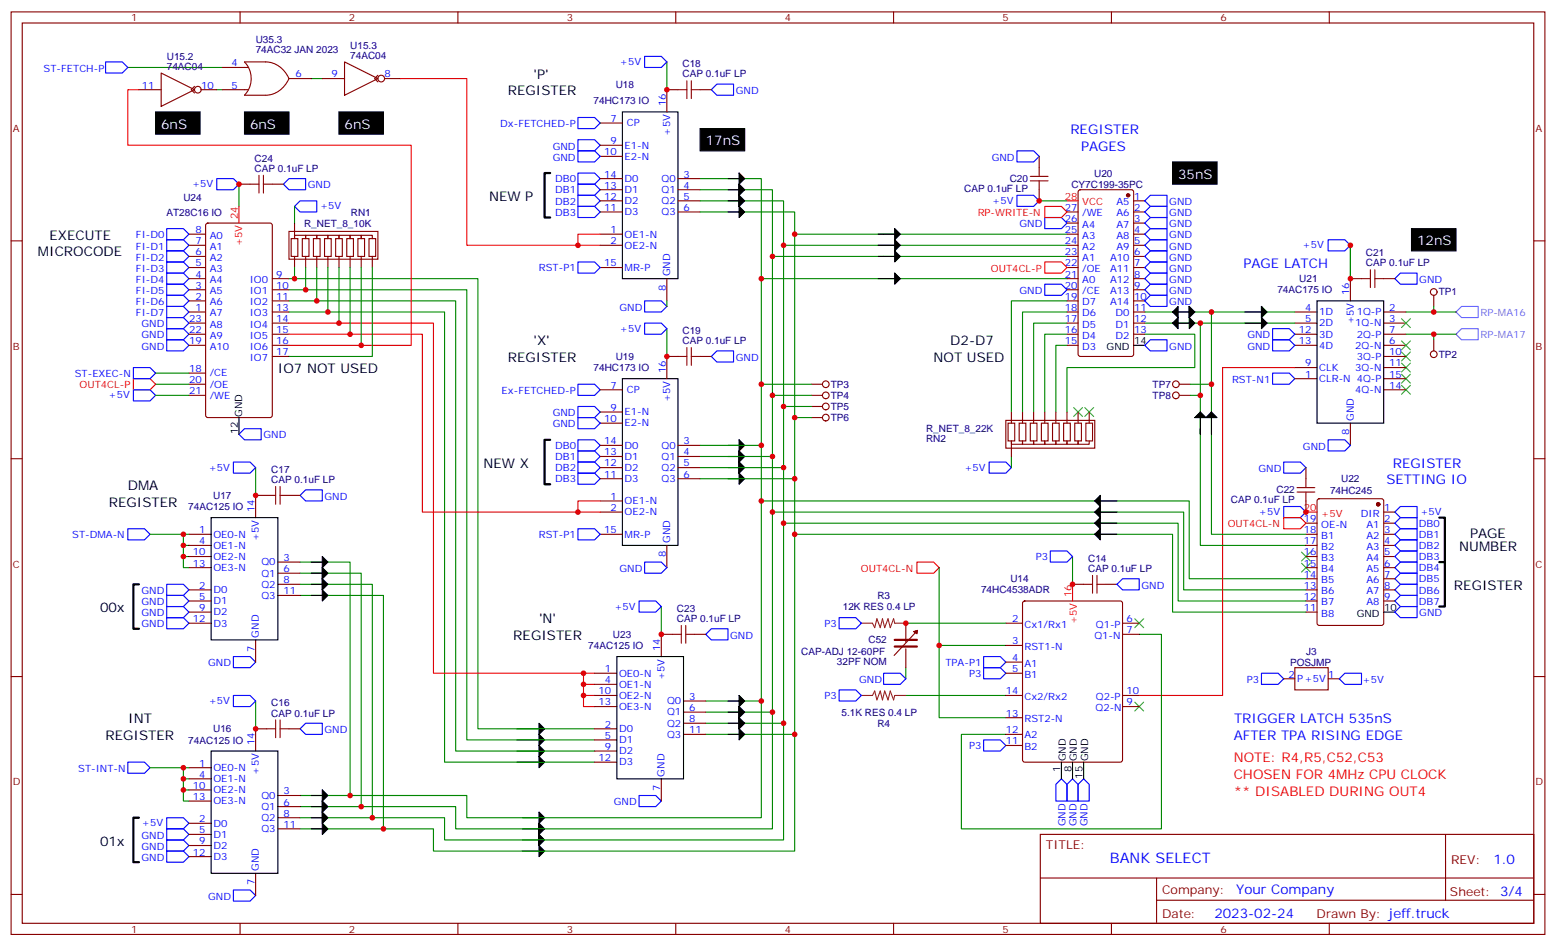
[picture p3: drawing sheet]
<svg xmlns="http://www.w3.org/2000/svg" width="494mm" height="300mm" viewBox="0 0 494 300" stroke-linecap="round" stroke-linejoin="round" font-family="sans-serif">
<path d="M49.4 35.5h14.1v7.1h-14.1zM77.6 35.5h14.1v7.1h-14.1zM107.6 35.5h14.1v7.1h-14.1zM222.2 40.8h14.2v7.1h-14.2zM372.2 51.4h14.1v7.1h-14.1zM448 72.6h14.1v7h-14.1z" fill="#000" stroke="#000" stroke-width=".35"/>
<g fill="none" stroke="#870000" stroke-width=".35">
<path d="M3.5 3.8h486.9v292.8h-486.9zM7.1 7.3h479.7v285.8h-479.7zM76.2 3.8v3.5M145.3 3.8v3.5M214.5 3.8v3.5M283.6 3.8v3.5M352.8 3.8v3.5M421.9 3.8v3.5M3.5 76.4h3.6M486.8 76.4h3.6M3.5 145.6h3.6M486.8 145.6h3.6"/>
<path d="M3.5 214.7h3.6M486.8 214.7h3.6M330.2 264.8h156.6v28.3h-156.6zM330.2 278.7h156.5M367.1 278.7v14.1M458.8 264.9v20.8M3.5 283.9h3.6M76.2 293.1v3.5M145.3 293.1v3.5M214.5 293.1v3.5M283.6 293.1v3.5M352.8 293.1v3.5"/>
<path d="M367.1 285.7h119.6M421.9 293.1v3.5M486.8 283.9h3.6"/>
</g>
<g fill="none" stroke="#008700" stroke-width=".35">
<path d="M40.6 21.4h30M68.8 28.5h1.8M98.8 24.9h3.5M248.7 77.9h90M252.2 74.3h86.5M241.7 88.4h97M245.2 81.4h93.5M338.7 99h-14.1v31.8M338.7 95.5h-17.7v35.3M338.7 109.6h-3.6v21.2M338.7 106.1h-7.1v24.7M338.7 102.6h-10.6v28.2"/>
<path d="M363.4 106.1h15.8v10.6h-40.5v14.1M241.7 159h135.8v24.7h37M321 144.9v3.5M245.2 162.5h130.5v24.7h38.8M248.7 166.1h125.2v24.6h40.6M252.2 169.6h120v24.7h42.3M209.9 192.5v8.8"/>
</g>
<path d="M340.8 129.4l2.8 2.8M343.6 129.4l-2.8 2.8M344.3 129.4l2.8 2.8M347.1 129.4l-2.8 2.8M413.1 178.8l2.8 2.8M415.9 178.8l-2.8 2.8" fill="none" stroke="#3c3" stroke-width=".35"/>
<path d="M127 24.9h21.2v53h42.3M411 116.7h-22.9v104h-26.5" fill="none" stroke="#f00" stroke-width=".35"/>
<path d="M33.5 19.6h5.3l1.8 1.8-1.8 1.8h-5.3zM314 146.6h5.3l1.7 1.8-1.7 1.8h-5.3zM40.6 167.8h5.3l1.7 1.8-1.7 1.7h-5.3z" fill="none" stroke="#00f" stroke-width=".35"/>
<g fill="#850000" stroke="#850000" stroke-width=".35">
<circle cx="321" cy="141" r=".35"/>
<circle cx="324.6" cy="141" r=".35"/>
<circle cx="328.1" cy="141" r=".35"/>
<circle cx="331.6" cy="141" r=".35"/>
<circle cx="335.1" cy="141" r=".35"/>
<circle cx="338.7" cy="141" r=".35"/>
<circle cx="342.2" cy="141" r=".35"/>
</g>
<path d="M319.3 133.4h28.2v8.8h-28.2z" fill="#fff" stroke="#850000" stroke-width=".35"/>
<g fill="none" stroke="#850000" stroke-width=".35">
<path d="M320 134.3h2.1v5.6h-2.1zM321 130.8v3.5M323.5 134.3h2.1v5.6h-2.1zM324.6 130.8v3.5M327 134.3h2.1v5.6h-2.1zM328.1 130.8v3.5M330.6 134.3h2.1v5.6h-2.1zM331.6 130.8v3.5M334.1 134.3h2.1v5.6h-2.1zM335.1 130.8v3.5M337.6 134.3h2.1v5.6h-2.1zM338.7 130.8v3.5"/>
<path d="M341.1 134.3h2.2v5.6h-2.2zM342.2 130.8v3.5M344.7 134.3h2.1v5.6h-2.1zM345.7 139.9v1.1h-3.5v-1.1v1.1h-3.5v-1.1v1.1h-3.6v-1.1v1.1h-3.5v-1.1v1.1h-3.5v-1.1v1.1h-3.5v-1.1v1.1h-3.6v-1.1v5M345.7 130.8v3.5"/>
</g>
<g fill="none" stroke="#00f" stroke-width=".35">
<path d="M322.8 47.9h5.3l1.7 1.7-1.7 1.8h-5.3zM52.9 72.6h5.3l1.8 1.7-1.8 1.8h-5.3zM52.9 76.1h5.3l1.8 1.8-1.8 1.7h-5.3zM52.9 79.6h5.3l1.8 1.8-1.8 1.7h-5.3zM95.2 63.7h5.3v3.6h-5.3l-1.7-1.8zM322.8 62h5.3l1.7 1.7-1.7 1.8h-5.3zM421.6 76.1h5.3l1.7 1.8-1.7 1.7h-5.3zM52.9 83.1h5.3l1.8 1.8-1.8 1.8h-5.3zM52.9 86.7h5.3l1.8 1.7-1.8 1.8h-5.3zM52.9 90.2h5.3l1.8 1.8-1.8 1.7h-5.3zM52.9 93.7h5.3l1.8 1.8-1.8 1.8h-5.3zM52.9 97.3h5.3l1.8 1.7-1.8 1.8h-5.3z"/>
<path d="M442.7 88.4l1.8-1.7h5.3v3.5h-5.3zM52.9 107.8h5.3l1.8 1.8-1.8 1.8h-5.3zM52.9 104.3h5.3l1.8 1.8-1.8 1.7h-5.3zM52.9 100.8h5.3l1.8 1.8-1.8 1.7h-5.3zM74.1 146.6h5.3l1.7 1.8-1.7 1.8h-5.3zM97 155.5h5.3v3.5h-5.3l-1.8-1.8zM407.5 146.6h5.2l1.8 1.8-1.8 1.8h-5.2zM407.5 160.8h5.2l1.8 1.7-1.8 1.8h-5.2zM444.5 160.8h5.3v3.5h-5.3l-1.8-1.8zM52.9 196h5.3l1.8 1.8-1.8 1.8h-5.3zM52.9 192.5h5.3l1.8 1.8-1.8 1.7h-5.3zM52.9 189h5.3l1.8 1.7-1.8 1.8h-5.3z"/>
<path d="M52.9 185.5h5.3l1.8 1.7-1.8 1.8h-5.3zM442.7 190.7l1.8-1.7h5.3v3.5h-5.3zM442.7 187.2l1.8-1.7h5.3v3.5h-5.3zM442.7 180.2l1.8-1.8h5.3v3.5h-5.3zM444.5 181.9h5.3v3.6h-5.3l-1.8-1.8zM74.1 208.4h5.3l1.7 1.7-1.7 1.8h-5.3zM74.1 220.7h5.3l1.7 1.8-1.7 1.8h-5.3zM95.2 231.3l1.8-1.7h5.3v3.5h-5.3zM40.6 241.9h5.3l1.7 1.8-1.7 1.7h-5.3zM52.9 259.5h5.3l1.8 1.8-1.8 1.8h-5.3zM52.9 263.1h5.3l1.8 1.7-1.8 1.8h-5.3zM52.9 266.6h5.3l1.8 1.8-1.8 1.7h-5.3z"/>
<path d="M52.9 270.1h5.3l1.8 1.8-1.8 1.7h-5.3zM74.1 282.5h5.3l1.7 1.7-1.7 1.8h-5.3z"/>
</g>
<g fill="none" stroke="#008700" stroke-width=".35">
<path d="M329.8 63.7h8.9M428.6 77.9v10.5M384.5 99v70.6h30M381 102.6v70.5h33.5M81.1 148.4v8.8M47.6 169.6h12.4M58.2 169.6v3.5h1.8M58.2 173.1v3.5h1.8M58.2 176.6v3.6h1.8M95.2 178.4h15.9v74.1h-15.9M95.2 189h26.5v74.1h-26.5M95.2 185.5h23v74h-23"/>
<path d="M95.2 181.9h19.5v74.1h-19.5M81.1 222.5v8.8M47.6 243.7h12.4M58.2 250.7v3.5h1.8M58.2 247.2v3.5h1.8M58.2 243.7v3.5h1.8"/>
</g>
<path d="M413.1 175.2l2.8 2.8M415.9 175.2l-2.8 2.8" fill="none" stroke="#3c3" stroke-width=".35"/>
<circle cx="437.4" cy="160.1" r=".53" fill="#870000" stroke="#870000" stroke-width=".35"/>
<g fill="none" stroke="#870000" stroke-width=".35">
<path d="M418.3 158.5l.4-.2h19.8l.7 .4v39.1l-.5 .7h-20l-.6-.5-.1-39zM414.5 166.1h3.5M414.5 169.6h3.5M414.5 173.1h3.5M414.5 176.6h3.5M439.2 162.5h3.5M439.2 166.1h3.5M439.2 169.6h3.5M439.2 173.1h3.5M439.2 176.6h3.5M414.5 180.2h3.5M414.5 183.7h3.5"/>
<path d="M414.5 187.2h3.5M414.5 190.7h3.5M414.5 194.3h3.5M439.2 180.2h3.5M439.2 183.7h3.5M439.2 187.2h3.5M439.2 190.7h3.5"/>
</g>
<path d="M439.2 194.3h3.5" fill="none" stroke="#000" stroke-width=".35"/>
<path d="M42.3 120.2h5.3l1.8 1.8-1.8 1.7h-5.3zM414.5 162.5h3.5" fill="none" stroke="#f00" stroke-width=".35"/>
<g fill="#850000" stroke="#850000" stroke-width=".35">
<circle cx="93.5" cy="74.7" r=".35"/>
<circle cx="97" cy="74.7" r=".35"/>
<circle cx="100.5" cy="74.7" r=".35"/>
<circle cx="104.1" cy="74.7" r=".35"/>
<circle cx="107.6" cy="74.7" r=".35"/>
<circle cx="111.1" cy="74.7" r=".35"/>
<circle cx="114.7" cy="74.7" r=".35"/>
</g>
<path d="M91.7 73.4h28.2v8.9h-28.2z" fill="#fff" stroke="#850000" stroke-width=".35"/>
<g fill="none" stroke="#850000" stroke-width=".35">
<path d="M92.4 75.7h2.1v5.7h-2.1zM93.5 70.8v4.9v-1h3.5v1v-1h3.5v1v-1h3.6v1v-1h3.5v1v-1h3.5v1v-1h3.6v1v-1h3.5v1M96 75.7h2.1v5.7h-2.1zM99.5 75.7h2.1v5.7h-2.1zM103 75.7h2.1v5.7h-2.1zM106.5 75.7h2.2v5.7h-2.2zM110.1 75.7h2.1v5.7h-2.1zM113.6 75.7h2.1v5.7h-2.1zM117.1 75.7h2.1v5.7h-2.1zM93.5 81.4v3.5M97 81.4v3.5M100.5 81.4v3.5"/>
<path d="M104.1 81.4v3.5M107.6 81.4v3.5M111.1 81.4v3.5M114.7 81.4v3.5M118.2 81.4v3.5M455.1 93.7v3.6M455.1 107.8v3.6M257.5 122h3.6M257.5 125.5h3.6M257.5 129h3.6M257.5 132.5h3.6M374.3 122h3.5"/>
<path d="M374.3 125.5h3.5M287.5 197.8v6M287.5 205.9v6M290 200.4l1.2-.3-.2 1.1zM290.7 200.4l.3 .2M291 200.8l-.7-.4 .7 .6M291 200.4l-.3-.1-.4 .3M291.2 200.1l-7.4 7.9"/>
<circle cx="455.1" cy="92.7" r="1.06"/>
<circle cx="455.1" cy="112.4" r="1.06"/>
<circle cx="262.1" cy="122" r="1.06"/>
<circle cx="262.1" cy="129" r="1.06"/>
<circle cx="262.1" cy="125.5" r="1.06"/>
<circle cx="262.1" cy="132.5" r="1.06"/>
<circle cx="373.2" cy="122" r="1.06"/>
<circle cx="373.2" cy="125.5" r="1.06"/>
</g>
<g fill="none" stroke="#00f" stroke-width=".35">
<path d="M204.6 17.9h5.3l1.8 1.7-1.8 1.8h-5.3zM183.4 37.3h5.3l1.8 1.8-1.8 1.7h-5.3zM225.8 28.5l1.7-1.8h5.3v3.5h-5.3zM68.8 56.7h5.3l1.7 1.8-1.7 1.7h-5.3zM90 58.5l1.7-1.8h5.3v3.5h-5.3zM183.4 58.5h5.3l1.8 1.7-1.8 1.8h-5.3zM183.4 54.9h5.3l1.8 1.8-1.8 1.8h-5.3zM183.4 44.3h5.3l1.8 1.8-1.8 1.8h-5.3zM183.4 47.9h5.3l1.8 1.7-1.8 1.8h-5.3zM183.4 65.5h5.3l1.8 1.8-1.8 1.7h-5.3zM183.4 62h5.3l1.8 1.7-1.8 1.8h-5.3zM331.6 69h5.3l1.8 1.8-1.8 1.8h-5.3z"/>
<path d="M363.4 77.9l1.7-1.8h5.3v3.5h-5.3zM363.4 70.8l1.7-1.8h5.3v3.6h-5.3zM363.4 63.7l1.7-1.7h5.3v3.5h-5.3zM365.1 79.6h5.3v3.5h-5.3l-1.7-1.7zM365.1 72.6h5.3v3.5h-5.3l-1.7-1.8zM365.1 65.5h5.3v3.5h-5.3l-1.7-1.7zM183.4 83.1h5.3l1.8 1.8-1.8 1.8h-5.3zM204.6 95.5h5.3l1.8 1.8-1.8 1.7h-5.3zM331.6 90.2h5.3l1.8 1.8-1.8 1.7h-5.3zM363.4 95.5l1.7-1.8h5.3v3.6h-5.3zM363.4 88.4l1.7-1.7h5.3v3.5h-5.3zM365.1 90.2h5.3v3.5h-5.3l-1.7-1.7z"/>
<path d="M365.1 83.1h5.3v3.6h-5.3l-1.7-1.8zM42.3 116.7h5.3l1.8 1.7-1.8 1.8h-5.3zM204.6 102.6h5.3l1.8 1.7-1.8 1.8h-5.3zM225.8 113.1l1.7-1.7h5.3v3.5h-5.3zM363.4 109.6l1.7-1.8h5.3v3.6h-5.3zM403.9 118.4h5.3l1.8 1.8-1.8 1.8h-5.3zM403.9 107.8h5.3l1.8 1.8-1.8 1.8h-5.3zM403.9 104.3h5.3l1.8 1.8-1.8 1.7h-5.3zM42.3 123.7h5.3l1.8 1.8-1.8 1.7h-5.3zM75.8 137.8l1.8-1.7h5.3v3.5h-5.3zM183.4 129h5.3l1.8 1.8-1.8 1.7h-5.3zM183.4 122h5.3l1.8 1.7-1.8 1.8h-5.3z"/>
<path d="M183.4 139.6h5.3l1.8 1.8-1.8 1.7h-5.3zM183.4 132.5h5.3l1.8 1.8-1.8 1.8h-5.3zM421.6 139.6h5.3l1.7 1.8-1.7 1.7h-5.3zM183.4 150.2h5.3l1.8 1.7-1.8 1.8h-5.3zM183.4 146.6h5.3l1.8 1.8-1.8 1.8h-5.3zM183.4 143.1h5.3l1.8 1.8-1.8 1.7h-5.3zM183.4 167.8h5.3l1.8 1.8-1.8 1.7h-5.3zM204.6 178.4h5.3l1.8 1.8-1.8 1.7h-5.3zM333.4 174.9h5.3l1.7 1.7-1.7 1.8h-5.3zM442.7 176.6l1.8-1.7h5.3v3.5h-5.3zM442.7 169.6l1.8-1.8h5.3v3.5h-5.3zM442.7 166.1l1.8-1.8h5.3v3.5h-5.3z"/>
<path d="M444.5 171.3h5.3v3.6h-5.3l-1.8-1.8zM202.8 190.7h5.3l1.8 1.8-1.8 1.8h-5.3zM266.3 196h5.3l1.8 1.8-1.8 1.8h-5.3zM354.5 185.5l1.8-1.8h5.3v3.5h-5.3zM442.7 194.3l1.8-1.8h5.3v3.5h-5.3zM224 201.3l1.8-1.7h5.3v3.5h-5.3zM266.3 219h5.3l1.8 1.7-1.8 1.8h-5.3zM280.5 213.7h5.3l1.7 1.7-1.7 1.8h-5.3zM312.2 208.4h5.3l1.8 1.7-1.8 1.8h-5.3zM312.2 211.9h5.3l1.8 1.8-1.8 1.7h-5.3zM400.4 213.7h5.3l1.8 1.7-1.8 1.8h-5.3zM426.9 213.7h5.3v3.5h-5.3l-1.8-1.8z"/>
<path d="M312.2 234.8h5.3l1.8 1.8-1.8 1.8h-5.3zM202.8 252.5h5.3l1.8 1.7-1.8 1.8h-5.3zM336.9 247.2l1.8 1.8v5.2h-3.6v-5.2zM340.4 247.2l1.8 1.8v5.2h-3.5v-5.2zM344 247.2l1.7 1.8v5.2h-3.5v-5.2z"/>
</g>
<g fill="none" stroke="#3c3" stroke-width=".35">
<path d="M444.9 118.8l2.8 2.8M444.9 115.3l2.8 2.8M444.9 111.7l2.8 2.8M444.9 108.2l2.8 2.8M444.9 101.1l2.8 2.9M447.7 118.8l-2.8 2.8M447.7 115.3l-2.8 2.8M447.7 111.7l-2.8 2.8M447.7 108.2l-2.8 2.8M447.7 101.1l-2.8 2.9M444.9 122.3l2.8 2.8M447.7 122.3l-2.8 2.8"/>
<path d="M360.2 196.4l2.8 2.8M363 196.4l-2.8 2.8M360.2 222.8l2.8 2.9M363 222.8l-2.8 2.9"/>
</g>
<g fill="none" stroke="#870000" stroke-width=".35">
<path d="M77.6 19.6h6.7a8.4 8.4 0 0 1 7.4 5.3 8.4 8.4 0 0 1-7.4 5.3h-6.7a7.6 7.6 0 0 0 0-10.6zM109.4 19.6l10.5 5.3-10.5 5.3zM44.1 28.5h7.1M51.2 23.2l10.5 5.3-10.5 5.3zM61.7 27.4l-1 1.1 1 1M63.9 28.5h4.9M70.6 28.5h8.1M70.6 21.4h8.1M91.7 24.9h7.1M102.3 24.9h7.1M119.9 23.9l-1 1 1 1.1M122.1 24.9h4.9"/>
<path d="M190.5 39.1h7.1M215.2 28.5h-3.5v7M222.2 28.5h3.6M75.8 58.5h3.6M86.4 58.5h3.6M190.5 56.7h7.1M190.5 46.1h7.1M190.5 49.6h7.1M215.2 56.7h7M329.8 49.6v3.6M60 74.3h5.3M60 77.9h5.3"/>
<path d="M65.5 71l.5-.2h19.7l.7 .4v60.6l-.4 .7h-20l-.7-.4v-60.6zM190.5 74.3h7.1M190.5 77.9h7.1M190.5 60.2h7.1M190.5 63.7h7.1M190.5 67.3h7.1M215.2 60.2h7M215.2 63.7h7M215.2 67.3h7M329.8 60.2v3.5M338.7 74.3h3.5M338.7 77.9h3.5"/>
<path d="M338.7 67.3h3.5M338.7 70.8h3.5M342.4 60.4l.5-.2h16.2l.7 .5v51.7l-.4 .7h-16.5l-.7-.4v-51.8zM359.8 74.3h3.6M359.8 77.9h3.6M359.8 63.7h3.6M359.8 67.3h3.6M359.8 70.8h3.6M60 99h5.3M60 84.9h5.3M60 81.4h5.3M60 88.4h5.3"/>
<path d="M60 92h5.3M60 95.5h5.3M86.4 99h5.3M86.4 88.4h5.3M86.4 92h5.3M86.4 95.5h5.3M190.5 84.9h7.1M211.7 88.4v7.1M338.7 99h3.5M338.7 84.9h3.5M338.7 81.4h3.5M338.7 88.4h3.5"/>
<path d="M338.7 92h3.5M338.7 95.5h3.5M359.8 99h3.6M359.8 84.9h3.6M359.8 81.4h3.6M359.8 88.4h3.6M359.8 92h3.6M359.8 95.5h3.6M411 99h7M432.2 88.4h-3.6v7.1M439.2 99h7.1M439.2 88.4h3.5"/>
<path d="M60 102.6h5.3M60 109.6h5.3M60 106.1h5.3M60 118.4h5.3M86.4 102.6h5.3M86.4 109.6h5.3M86.4 106.1h5.3M86.4 113.1h5.3M215.2 113.1h-3.5v7.1M222.2 113.1h3.6M338.7 102.6h3.5M338.7 109.6h3.5"/>
<path d="M338.7 106.1h3.5M359.8 102.6h3.6M359.8 106.1h3.6M411 102.6h7M411 109.6h7M411 106.1h7M411 116.7h7M439.2 102.6h7.1M439.2 109.6h7.1M439.2 106.1h7.1M439.2 116.7h7.1M439.2 113.1h7.1"/>
<path d="M60 122h5.3M60 125.5h5.3M190.5 123.7h7.1M190.5 130.8h7.1M190.5 134.3h7.1M411 120.2h7M428.6 134.3v7.1M439.2 120.2h7.1M439.2 123.7h7.1M84.7 157.2h-3.6v7.1M91.7 157.2h3.5M190.5 159h7.1"/>
<path d="M190.5 141.4h7.1M190.5 144.9h7.1M190.5 148.4h7.1M190.5 151.9h7.1M215.2 141.4h7M215.2 144.9h7M215.2 148.4h7M215.2 151.9h7M414.5 148.4v3.5M414.5 159v3.5M60 169.6h7M60 173.1h7"/>
<path d="M60 176.6h7M88.2 178.4h7M190.5 162.5h7.1M190.5 169.6h7.1M211.7 173.1v7.1M60 197.8h7M60 187.2h7M60 190.7h7M60 194.3h7M60 180.2h7M88.2 185.5h7M88.2 181.9h7"/>
<path d="M88.2 189h7M319.3 197.8h5.3M324.8 191l.5-.3h30.3l.7 .5v50l-.5 .6-30.5 .1-.7-.5v-49.9zM340.4 185.5h3.6M351 185.5h3.5M356.3 197.8h5.3M81.1 203.1v7M188.7 213.7h7.1M188.7 217.2h7.1M213.4 201.3h-3.5v7.1M220.5 201.3h3.5M319.3 204.9h5.3"/>
<path d="M319.3 210.1h5.3M319.3 213.7h5.3M356.3 201.3h5.3M407.5 215.4h3.5M411 211.9h10.6v7.1h-10.6zM421.6 215.4h3.5M84.7 231.3h-3.6v7.1M91.7 231.3h3.5M188.7 231.3h7.1M188.7 224.3h7.1M188.7 220.7h7.1M188.7 234.8h7.1"/>
<path d="M188.7 238.4h7.1M217 233.1h7M217 222.5h7M217 226h7M217 229.6h7M319.3 220.7h5.3M319.3 236.6h5.3M319.3 233.1h5.3M319.3 227.8h5.3M356.3 224.3h5.3M356.3 220.7h5.3M60 243.7h7"/>
<path d="M60 247.2h7M60 250.7h7M60 254.2h7M88.2 252.5h7M88.2 256h7M88.2 259.5h7M188.7 241.9h7.1M209.9 247.2v7M60 261.3h7M60 264.8h7M60 268.4h7M60 271.9h7"/>
<path d="M81.1 277.2v7M88.2 263.1h7"/>
<circle cx="62.8" cy="28.5" r="1.06"/>
<circle cx="121" cy="24.9" r="1.06"/>
</g>
<g fill="none" stroke="#000" stroke-width=".35">
<path d="M197.6 35.5h17.6v52.9h-17.6zM231.1 56.7h5.3M231.1 60.2h5.3M231.1 63.7h5.3M231.1 67.3h5.3M278.7 74.3h7.1M278.7 77.9h7.1M278.7 81.4h7.1M278.7 88.4h7.1M372.2 99h7M395.1 99h7.1M418 95.5h21.2v38.8h-21.2z"/>
<path d="M359.8 109.6h3.6M372.2 102.6h5.3M395.1 102.6h7.1M75.8 132.5v5.3M197.6 120.2h17.6v52.9h-17.6zM381 130.8v7v-1.7M384.5 130.8v7M231.1 151.9h5.3M231.1 148.4h5.3M231.1 144.9h5.3M231.1 141.4h5.3M347.5 159h7"/>
<path d="M67 164.3h21.2v38.8h-21.2zM98.8 178.4h5.3M347.5 162.5h7M347.5 166.1h7M347.5 169.6h7M98.8 181.9h5.3M98.8 185.5h5.3M98.8 189h5.3M195.8 208.4h21.2v38.8h-21.2zM67 238.4h21.2v38.8h-21.2zM164 231.3h8.9M164 234.8h8.9"/>
<path d="M164 238.4h8.9M231.1 233.1h5.3M231.1 229.6h5.3M231.1 226h5.3M231.1 222.5h5.3M98.8 252.5h5.3M98.8 256h3.5M98.8 259.5h5.3M164 241.9h8.9M165.8 259.5h7.1M336.9 241.9v5.3M340.4 241.9v5.3"/>
<path d="M344 241.9v5.3M98.8 263.1h5.3M165.8 263.1h7.1M165.8 266.6h7.1M165.8 270.1h7.1"/>
</g>
<path d="M463.9 97.3h5.3v3.5h-5.3l-1.8-1.8zM463.9 104.3h5.3v3.5h-5.3l-1.8-1.7z" fill="none" stroke="#c0f" stroke-width=".35"/>
<g fill="none" stroke="#008700" stroke-width=".35">
<path d="M211.7 19.6v8.9M75.8 58.5v7M222.2 56.7h19.5v165.8h-17.7M93.5 65.5v5.3M222.2 60.2h23v165.8h-21.2M222.2 63.7h26.5v165.9h-24.7M222.2 67.3h30v165.8h-28.2M91.7 88.4h60v142.9h37M91.7 92h56.5v142.8h40.5M91.7 95.5h52.9v142.9h44.1M91.7 99h49.4v142.9h47.6M93.5 84.9v3.5"/>
<path d="M97 84.9v7.1M100.5 84.9v10.6M104.1 84.9v14.1M107.6 84.9v17.7M111.1 84.9v21.2M114.7 84.9v24.7M118.2 84.9v28.2h-26.5M211.7 95.5v1.8M363.4 99h47.6M446.3 99h15.8M455.1 97.3v1.7M49.4 118.4h10.6"/>
<path d="M211.7 104.3v8.8M363.4 102.6h47.6M446.3 106.1h15.8M455.1 106.1v1.7M49.4 122h10.6M49.4 125.5h10.6M241.7 122h15.8M245.2 125.5h12.3M248.7 129h8.8M252.2 132.5h5.3M377.8 122h6.7M377.8 125.5h3.2"/>
<path d="M222.2 141.4h19.5M222.2 144.9h23M222.2 151.9h30M222.2 148.4h26.5M340.4 176.6v8.9M287.5 197.8h31.8M298.1 180.2v24.7h21.2M287.5 211.9v3.5M298.1 204.9v22.9h21.2M361.6 201.3h7.1v61.8h-63.5v-30h14.1M241.7 222.5v37h-93.5v-7h-37.1M245.2 226v37.1h-100.6v-7.1h-29.9"/>
<path d="M248.7 229.6v37h-107.6v-7.1h-22.9M252.2 233.1v37h-114.6v-7h-15.9M287.5 220.7h31.8"/>
</g>
<g fill="none" stroke="#f00" stroke-width=".35">
<path d="M44.1 28.5h-3.5v17.6h89.9v63.5h-38.8M75.8 65.5v5.3M190.5 74.3h-7.1v3.6M331.6 65.5h5.3l1.8 1.8-1.8 1.7h-5.3zM338.7 63.7h3.5M331.6 83.1h5.3l1.8 1.8-1.8 1.8h-5.3zM91.7 102.6h45.9v111.1h51.1M91.7 106.1h42.4v56.4h56.4M190.5 159h-7.1v3.5M291 178.4h5.3l1.8 1.8-1.8 1.7h-5.3zM407.5 164.3h5.2l1.8 1.8-1.8 1.7h-5.2zM340.4 185.5v5.2"/>
<path d="M185.2 213.7v3.5h3.5M185.2 217.2v3.5h3.5M185.2 220.7v3.6h3.5"/>
</g>
<circle cx="358.1" cy="62" r=".53" fill="#870000" stroke="#870000" stroke-width=".35"/>
<g fill="none" stroke="#a10000" stroke-width=".35">
<path d="M215.2 28.5h2.8M218 25.6v5.7M219.4 25.6v5.7M219.4 28.5h2.8M79.4 58.5h2.8M82.2 55.6v5.7M83.6 55.6v5.7M83.6 58.5h2.8M327 57.4h5.7M327 56h5.7M329.8 53.2v2.8M329.8 57.4v2.8"/>
<path d="M432.2 88.4h2.8M435 85.6v5.7M436.4 85.6v5.7M436.4 88.4h2.8M215.2 113.1h2.8M218 110.3v5.7M219.4 110.3v5.7M219.4 113.1h2.8M84.7 157.2h2.8M87.5 154.4v5.7M88.9 154.4v5.7M88.9 157.2h2.8"/>
<path d="M411.7 156.2h5.6M411.7 154.8h5.6M414.5 151.9v2.9M414.5 156.2v2.8M216.3 198.5v5.7M217.7 198.5v5.7M344 185.5h2.8M346.8 182.6v5.7M348.2 182.6v5.7M348.2 185.5h2.8M213.4 201.3h2.9M217.7 201.3h2.8"/>
<path d="M84.7 231.3h2.8M87.5 228.5v5.6M88.9 228.5v5.6M88.9 231.3h2.8"/>
</g>
<path d="M174.6 54.9h-1.7v14.1h1.7M174.6 139.6h-1.7v14.1h1.7M456.8 164.3h1.8v14.1h-1.8M458.6 178.4v14.1h-1.8M44.1 185.5h-1.8v14.1h1.8M44.1 259.5h-1.8v14.1h1.8" fill="none" stroke="#000" stroke-width=".71"/>
<g fill="#000" stroke="#000" stroke-width=".35">
<path d="M234.6 54.9l1.8 1.8-1.8 1.8zM234.6 58.5l1.8 1.7-1.8 1.8v-3.5v3.5l1.8 1.7-1.8 1.8v-3.5v3.5l1.8 1.8-1.8 1.7zM284 72.6l1.8 1.7-1.8 1.8zM284 76.1l1.8 1.8-1.8 1.7zM284 79.6l1.8 1.8-1.8 1.7zM284 86.7l1.8 1.7-1.8 1.8zM373.9 97.3v3.5l-1.7-1.8zM377.5 97.3l1.7 1.7-1.7 1.8v-3.5v3.5l1.7 1.8-1.7 1.7zM400.4 97.3l1.8 1.7-1.8 1.8v-3.5v3.5l1.8 1.8-1.8 1.7zM372.2 102.6l1.7-1.8v3.5zM234.6 139.6l1.8 1.8-1.8 1.7zM379.2 132.5l1.8-1.7 1.8 1.7 1.7-1.7 1.8 1.7z"/>
<path d="M234.6 143.1l1.8 1.8-1.8 1.7v-3.5v3.5l1.8 1.8-1.8 1.8v-3.6v3.6l1.8 1.7-1.8 1.8zM349.2 157.2v3.6l-1.7-1.8zM102.3 176.6l1.8 1.8-1.8 1.8zM347.5 166.1l1.7-1.8v3.5zM347.5 169.6l1.7-1.8v3.5zM349.2 160.8v3.5l-1.7-1.8 1.7-1.7v1.7zM102.3 180.2l1.8 1.7-1.8 1.8v-3.5v3.5l1.8 1.8-1.8 1.7v-3.5v3.5l1.8 1.8-1.8 1.7zM171.1 233.1l1.8 1.7-1.8 1.8zM171.1 236.6l1.8 1.8-1.8 1.7zM171.1 229.6l1.8 1.7-1.8 1.8zM234.6 224.3l1.8 1.7-1.8 1.8v-3.5v3.5l1.8 1.8-1.8 1.7v-3.5v3.5l1.8 1.8-1.8 1.7zM234.6 220.7l1.8 1.8-1.8 1.8z"/>
<path d="M102.3 250.7l1.8 1.8-1.8 1.7zM102.3 254.2l1.8 1.8-1.8 1.8v-3.6v3.6l1.8 1.7-1.8 1.8v-3.5v3.5l1.8 1.8-1.8 1.7zM171.1 240.1l1.8 1.8-1.8 1.8zM171.1 257.8l1.8 1.7-1.8 1.8zM171.1 261.3l1.8 1.8-1.8 1.7v-3.5v3.5l1.8 1.8-1.8 1.8v-3.6v3.6l1.8 1.7-1.8 1.8z"/>
</g>
<path d="M273.4 197.8h3.5l.7 1.4 .7-2.8 1.1 2.8 .7-2.8 .7 2.8 1.1-2.8 .7 2.8 1-2.8 .4 1.4h3.5M273.4 220.7h3.5l.7-1.4 .7 2.8 1.1-2.8 .7 2.8 .7-2.8 1.1 2.8 .7-2.8 1 2.8 .4-1.4h3.5" fill="none" stroke="#8c2424" stroke-width=".35"/>
<path d="M284 205.2h7M284 203.1h7" fill="none" stroke="#850000" stroke-width=".71"/>
<g fill="#c00">
<circle cx="183.4" cy="77.9" r=".88"/>
<circle cx="248.7" cy="77.9" r=".88"/>
<circle cx="241.7" cy="88.4" r=".88"/>
<circle cx="428.6" cy="77.9" r=".88"/>
<circle cx="428.6" cy="88.4" r=".88"/>
<circle cx="381" cy="102.6" r=".88"/>
<circle cx="384.5" cy="99" r=".88"/>
<circle cx="58.2" cy="250.7" r=".88"/>
<circle cx="58.2" cy="247.2" r=".88"/>
<circle cx="58.2" cy="243.7" r=".88"/>
<circle cx="58.2" cy="169.6" r=".88"/>
<circle cx="58.2" cy="173.1" r=".88"/>
<circle cx="58.2" cy="176.6" r=".88"/>
<circle cx="185.2" cy="217.2" r=".88"/>
<circle cx="185.2" cy="220.7" r=".88"/>
<circle cx="81.1" cy="231.3" r=".88"/>
<circle cx="81.1" cy="157.2" r=".88"/>
<circle cx="211.7" cy="28.5" r=".88"/>
<circle cx="211.7" cy="113.1" r=".88"/>
<circle cx="329.8" cy="63.7" r=".88"/>
<circle cx="414.5" cy="162.5" r=".88"/>
<circle cx="209.9" cy="201.3" r=".88"/>
<circle cx="75.8" cy="58.5" r=".88"/>
<circle cx="245.2" cy="81.4" r=".88"/>
<circle cx="252.2" cy="74.3" r=".88"/>
<circle cx="252.2" cy="169.6" r=".88"/>
<circle cx="248.7" cy="166.1" r=".88"/>
<circle cx="245.2" cy="162.5" r=".88"/>
<circle cx="241.7" cy="159" r=".88"/>
<circle cx="241.7" cy="141.4" r=".88"/>
<circle cx="245.2" cy="144.9" r=".88"/>
<circle cx="252.2" cy="151.9" r=".88"/>
<circle cx="248.7" cy="148.4" r=".88"/>
<circle cx="185.2" cy="213.7" r=".88"/>
<circle cx="183.4" cy="162.5" r=".88"/>
<circle cx="93.5" cy="88.4" r=".88"/>
<circle cx="97" cy="92" r=".88"/>
<circle cx="100.5" cy="95.5" r=".88"/>
<circle cx="104.1" cy="99" r=".88"/>
<circle cx="107.6" cy="102.6" r=".88"/>
<circle cx="111.1" cy="106.1" r=".88"/>
<circle cx="114.7" cy="109.6" r=".88"/>
<circle cx="111.1" cy="252.5" r=".88"/>
<circle cx="241.7" cy="222.5" r=".88"/>
<circle cx="114.7" cy="256" r=".88"/>
<circle cx="245.2" cy="226" r=".88"/>
<circle cx="118.2" cy="259.5" r=".88"/>
<circle cx="248.7" cy="229.6" r=".88"/>
<circle cx="121.7" cy="263.1" r=".88"/>
<circle cx="252.2" cy="233.1" r=".88"/>
<circle cx="455.1" cy="99" r=".88"/>
<circle cx="455.1" cy="106.1" r=".88"/>
<circle cx="241.7" cy="122" r=".88"/>
<circle cx="245.2" cy="125.5" r=".88"/>
<circle cx="248.7" cy="129" r=".88"/>
<circle cx="252.2" cy="132.5" r=".88"/>
<circle cx="384.5" cy="122" r=".88"/>
<circle cx="381" cy="125.5" r=".88"/>
<circle cx="340.4" cy="185.5" r=".88"/>
<circle cx="287.5" cy="197.8" r=".88"/>
<circle cx="298.1" cy="204.9" r=".88"/>
</g>
<text font-size="4.6" fill="#00f" x="352.3" y="273.9">BANK SELECT</text>
<g font-size="4.2">
<text x="169.3" y="24.9">'P'</text>
<text x="161.2" y="30.1">REGISTER</text>
<text x="155.2" y="63.7">NEW P</text>
<text x="15.7" y="76.1">EXECUTE</text>
<text x="12" y="81.4">MICROCODE</text>
<text x="169.3" y="109.6">'X'</text>
<text x="301.6" y="109.6">D2-D7</text>
<text x="88.2" y="118.4">IO7 NOT USED</text>
<text x="161.2" y="114.8">REGISTER</text>
<text x="296.3" y="114.9">NOT USED</text>
<text x="153.5" y="148.4">NEW X</text>
<text x="40.6" y="155.5">DMA</text>
<text x="34.6" y="160.8">REGISTER</text>
<text x="466.6" y="170.6">PAGE</text>
<text x="463.2" y="174.9">NUMBER</text>
<text x="461.5" y="187.2">REGISTER</text>
<text x="31.7" y="194.3">00x</text>
<text x="171.1" y="197.8">'N'</text>
<text x="162.9" y="203">REGISTER</text>
<text x="40.7" y="229.6">INT</text>
<text x="33.5" y="234.8">REGISTER</text>
<text x="31.7" y="268.4">01x</text>
</g>
<g font-size="4.2" fill="#fff">
<text x="51.2" y="40.8">6nS</text>
<text x="79.4" y="40.8">6nS</text>
<text x="109.4" y="40.8">6nS</text>
<text x="224" y="46.1">17nS</text>
<text x="373.9" y="56.7">35nS</text>
<text x="449.8" y="77.9">12nS</text>
</g>
<g font-size="4.2" fill="#00f">
<text x="339.7" y="42.5">REGISTER</text>
<text x="343.1" y="47.8">PAGES</text>
<text x="394.7" y="84.9">PAGE LATCH</text>
<text x="442.1" y="148.4">REGISTER</text>
<text x="440.1" y="153.7">SETTING IO</text>
<text x="391.7" y="229.6">TRIGGER LATCH 535nS</text>
<text x="391.6" y="234.8">AFTER TPA RISING EDGE</text>
<text x="474" y="274.1">1.0</text>
<text x="392.4" y="283.7">Your Company</text>
<text x="385.5" y="291.5">2023-02-24</text>
</g>
<g font-size="4.2" fill="#f00">
<text x="391.6" y="241.9">NOTE: R4,R5,C52,C53</text>
<text x="391.6" y="247.2">CHOSEN FOR 4MHz CPU CLOCK</text>
<text x="391.6" y="252.5">** DISABLED DURING OUT4</text>
</g>
<g font-size="3.9" fill="#800">
<text x="332" y="269.4">TITLE:</text>
<text x="460.6" y="274.1">REV:</text>
<text x="368.9" y="283.6">Company:</text>
<text x="460.2" y="284.2">Sheet: 3/4</text>
<text x="368.9" y="291.3">Date:</text>
<text x="417.9" y="291.4">Drawn By: jeff.truck</text>
</g>
<g font-size="3.2" fill="#800">
<text x="41.6" y="6.8">1</text>
<text x="110.8" y="6.8">2</text>
<text x="179.9" y="6.8">3</text>
<text x="249.1" y="6.8">4</text>
<text x="318.2" y="6.8">5</text>
<text x="387.3" y="6.8">6</text>
<text x="4.1" y="41.9">A</text>
<text x="487.4" y="41.9">A</text>
<text x="4.1" y="111">B</text>
<text x="487.4" y="111">B</text>
<text x="4.1" y="180.2">C</text>
<text x="487.4" y="180.2">C</text>
<text x="4.1" y="249.3">D</text>
<text x="487.4" y="249.3">D</text>
<text x="41.6" y="296.1">1</text>
<text x="110.8" y="296.1">2</text>
<text x="179.9" y="296.1">3</text>
<text x="249.1" y="296.1">4</text>
<text x="318.2" y="296.1">5</text>
<text x="387.3" y="296.1">6</text>
</g>
<g font-size="3.2" fill="#000080">
<text x="81.2" y="16.7">74AC32 JAN 2023</text>
<text x="81.2" y="13.8">U35.3</text>
<text x="111.2" y="15.4">U15.3</text>
<text x="52.9" y="22.1">74AC04</text>
<text x="52.9" y="19.2">U15.2</text>
<text x="111.2" y="18.6">74AC04</text>
<text x="216.6" y="21.4">C18</text>
<text x="195.5" y="27.8">U18</text>
<text x="216.6" y="24.6">CAP 0.1uF LP</text>
<text x="188.4" y="33.1">74HC173 IO</text>
<text x="80.8" y="51.4">C24</text>
<text x="80.8" y="54.6">CAP 0.1uF LP</text>
<text x="320.5" y="57.8">C20</text>
<text x="340.1" y="59.6">CY7C199-35PC</text>
<text x="347.3" y="56.1">U20</text>
<text x="58.2" y="63.7">U24</text>
<text x="306" y="61">CAP 0.1uF LP</text>
<text x="52.8" y="68.4">AT28C16 IO</text>
<text x="96.5" y="72">R_NET_8_10K</text>
<text x="111.4" y="68.4">RN1</text>
<text x="433.6" y="81.3">C21</text>
<text x="412.4" y="89.6">U21</text>
<text x="433.6" y="84.6">CAP 0.1uF LP</text>
<text x="405.5" y="93.1">74AC175 IO</text>
<text x="456.7" y="93.8">TP1</text>
<text x="216.6" y="106">C19</text>
<text x="216.6" y="109.3">CAP 0.1uF LP</text>
<text x="456.7" y="113.5">TP2</text>
<text x="188.4" y="117.8">74HC173 IO</text>
<text x="195.5" y="114.3">U19</text>
<text x="263.7" y="123.1">TP3</text>
<text x="365.8" y="123.1">TP7</text>
<text x="263.7" y="126.6">TP4</text>
<text x="263.7" y="130.2">TP5</text>
<text x="365.8" y="126.6">TP8</text>
<text x="263.7" y="133.7">TP6</text>
<text x="293.9" y="137.2">R_NET_8_22K</text>
<text x="293.9" y="140.4">RN2</text>
<text x="86.1" y="153.4">CAP 0.1uF LP</text>
<text x="86.1" y="150.1">C17</text>
<text x="425.7" y="153.1">U22</text>
<text x="59.8" y="161.9">74AC125 IO</text>
<text x="67.7" y="158.4">U17</text>
<text x="390.7" y="159.8">CAP 0.1uF LP</text>
<text x="405.2" y="156.6">C22</text>
<text x="422.2" y="156.6">74HC245</text>
<text x="345.4" y="178.4">C14</text>
<text x="320.7" y="184.8">U14</text>
<text x="345.4" y="181.6">CAP 0.1uF LP</text>
<text x="278.5" y="190.1">R3</text>
<text x="311.4" y="188.4">74HC4538ADR</text>
<text x="214.9" y="197.4">CAP 0.1uF LP</text>
<text x="214.9" y="194.2">C23</text>
<text x="267.5" y="193.7">12K RES 0.4 LP</text>
<text x="194.5" y="202.5">U23</text>
<text x="186.7" y="206">74AC125 IO</text>
<text x="254.3" y="207.8">CAP-ADJ 12-60PF</text>
<text x="275.7" y="204.2">C52</text>
<text x="414.5" y="207.7">J3</text>
<text x="265.6" y="211.2">32PF NOM</text>
<text x="409.5" y="211.3">POSJMP</text>
<text x="86.1" y="227.4">CAP 0.1uF LP</text>
<text x="86.1" y="224.2">C16</text>
<text x="267.1" y="227.3">5.1K RES 0.4 LP</text>
<text x="67.7" y="232.5">U16</text>
<text x="278.5" y="230.9">R4</text>
<text x="59.8" y="236">74AC125 IO</text>
</g>
<g font-size="3.2" fill="#00f">
<text x="13.8" y="22.7">ST-FETCH-P</text>
<text x="73.5" y="21.1">4</text>
<text x="196.8" y="20.6">+5V</text>
<text x="45" y="28.1">11</text>
<text x="63.9" y="28.1">10</text>
<text x="73.5" y="28.1">5</text>
<text x="93.8" y="24.6">6</text>
<text x="105.2" y="24.6">9</text>
<text x="122.1" y="24.6">8</text>
<text x="233.5" y="29.8">GND</text>
<text x="211.3" y="33.8" transform="rotate(-90 211.3 33.8)">16</text>
<text x="158.8" y="40.3">Dx-FETCHED-P</text>
<text x="193.8" y="38.7">7</text>
<text x="199" y="40.1">CP</text>
<text x="175.4" y="47.5">GND</text>
<text x="193.8" y="45.8">9</text>
<text x="198.3" y="47.2">E1-N</text>
<text x="212.7" y="43" transform="rotate(-90 212.7 43)">+5V</text>
<text x="175.4" y="51">GND</text>
<text x="191.8" y="49.3">10</text>
<text x="198.3" y="50.7">E2-N</text>
<text x="314.8" y="51">GND</text>
<text x="60.9" y="59.4">+5V</text>
<text x="97.7" y="59.8">GND</text>
<text x="176.2" y="57.9">DB0</text>
<text x="191.8" y="59.9">13</text>
<text x="191.8" y="56.3">14</text>
<text x="198.3" y="57.7">D0</text>
<text x="210" y="57.7">Q0</text>
<text x="217" y="56.3">3</text>
<text x="217" y="59.9">4</text>
<text x="176.2" y="64.9">DB2</text>
<text x="176.2" y="61.4">DB1</text>
<text x="191.8" y="63.4">12</text>
<text x="198.3" y="64.8">D2</text>
<text x="198.3" y="61.3">D1</text>
<text x="210" y="61.3">Q1</text>
<text x="210" y="64.8">Q2</text>
<text x="217" y="63.4">5</text>
<text x="314.9" y="64.7">+5V</text>
<text x="354.3" y="65.2">A5</text>
<text x="360" y="63.4">1</text>
<text x="371.1" y="65.1">GND</text>
<text x="101.6" y="66.5">+5V</text>
<text x="176.2" y="68.4">DB3</text>
<text x="191.8" y="66.9">11</text>
<text x="198.3" y="68.3">D3</text>
<text x="210" y="68.3">Q3</text>
<text x="217" y="66.9">6</text>
<text x="338" y="70.4">26</text>
<text x="338" y="66.9">27</text>
<text x="343.5" y="68.7">/WE</text>
<text x="354.3" y="68.7">A6</text>
<text x="360" y="66.9">2</text>
<text x="360" y="70.4">3</text>
<text x="371.1" y="68.6">GND</text>
<text x="43.1" y="75.6">FI-D0</text>
<text x="62" y="77.5">7</text>
<text x="62" y="74">8</text>
<text x="66.6" y="75.7">A0</text>
<text x="193.8" y="74">1</text>
<text x="193.8" y="77.5">2</text>
<text x="198.3" y="75.4">OE1-N</text>
<text x="323.6" y="72.1">GND</text>
<text x="338" y="77.5">24</text>
<text x="338" y="74">25</text>
<text x="343.5" y="75.7">A3</text>
<text x="343.5" y="72.2">A4</text>
<text x="354.3" y="72.2">A7</text>
<text x="354.3" y="75.7">A8</text>
<text x="360" y="74">4</text>
<text x="360" y="77.5">5</text>
<text x="371.1" y="75.7">GND</text>
<text x="371.1" y="72.1">GND</text>
<text x="43.1" y="79.2">FI-D1</text>
<text x="43.1" y="82.8">FI-D2</text>
<text x="62" y="81">6</text>
<text x="66.6" y="82.8">A2</text>
<text x="66.6" y="79.3">A1</text>
<text x="198.3" y="78.9">OE2-N</text>
<text x="338" y="81">23</text>
<text x="343.5" y="82.8">A1</text>
<text x="343.5" y="79.3">A2</text>
<text x="352.3" y="82.8">A10</text>
<text x="354.3" y="79.3">A9</text>
<text x="360" y="81">6</text>
<text x="371.1" y="82.7">GND</text>
<text x="371.1" y="79.2">GND</text>
<text x="413.5" y="78.8">+5V</text>
<text x="43.1" y="86.3">FI-D3</text>
<text x="43.1" y="89.8">FI-D4</text>
<text x="62" y="88.1">4</text>
<text x="62" y="84.6">5</text>
<text x="66.6" y="89.9">A4</text>
<text x="66.6" y="86.3">A3</text>
<text x="79.3" y="89.9">IO0</text>
<text x="87.7" y="88.1">9</text>
<text x="171" y="86.1">RST-P1</text>
<text x="191.8" y="84.6">15</text>
<text x="198.3" y="86">MR-P</text>
<text x="212.7" y="87.7" transform="rotate(-90 212.7 87.7)">GND</text>
<text x="338" y="88.1">21</text>
<text x="338" y="84.6">22</text>
<text x="343.5" y="89.9">A0</text>
<text x="343.5" y="86.3">/OE</text>
<text x="352.3" y="86.3">A11</text>
<text x="352.3" y="89.9">A12</text>
<text x="360" y="84.6">7</text>
<text x="360" y="88.1">8</text>
<text x="371.1" y="89.8">GND</text>
<text x="371.1" y="86.3">GND</text>
<text x="450.5" y="89.8">GND</text>
<text x="43.1" y="93.3">FI-D5</text>
<text x="62" y="95.1">2</text>
<text x="62" y="91.6">3</text>
<text x="66.6" y="93.4">A5</text>
<text x="79.3" y="93.4">IO1</text>
<text x="87.7" y="91.6">10</text>
<text x="87.7" y="95.1">11</text>
<text x="211.3" y="92.2" transform="rotate(-90 211.3 92.2)">8</text>
<text x="323.6" y="93.3">GND</text>
<text x="338" y="95.1">19</text>
<text x="338" y="91.6">20</text>
<text x="343.5" y="93.4">/CE</text>
<text x="352.3" y="93.4">A13</text>
<text x="360" y="91.6">9</text>
<text x="360" y="95.1">10</text>
<text x="371.1" y="93.3">GND</text>
<text x="428.3" y="93.7" transform="rotate(-90 428.3 93.7)">16</text>
<text x="43.1" y="96.9">FI-D6</text>
<text x="43.1" y="100.4">FI-D7</text>
<text x="62" y="98.7">1</text>
<text x="66.6" y="100.4">A7</text>
<text x="66.6" y="96.9">A6</text>
<text x="79.3" y="96.9">IO2</text>
<text x="79.3" y="100.4">IO3</text>
<text x="87.7" y="98.7">13</text>
<text x="196.6" y="98.6">GND</text>
<text x="338" y="98.7">18</text>
<text x="343.5" y="100.4">D6</text>
<text x="343.5" y="96.9">D7</text>
<text x="352.3" y="96.9">A14</text>
<text x="354.1" y="100.4">D0</text>
<text x="360" y="98.7">11</text>
<text x="371.1" y="96.8">GND</text>
<text x="414.3" y="98.7">4</text>
<text x="418.7" y="100.1">1D</text>
<text x="430.6" y="100.1">1Q-P</text>
<text x="441" y="98.7">2</text>
<text x="44.9" y="107.4">GND</text>
<text x="44.9" y="103.9">GND</text>
<text x="60" y="105.7">22</text>
<text x="60" y="102.2">23</text>
<text x="66.6" y="107.5">A9</text>
<text x="66.6" y="104">A8</text>
<text x="79.3" y="104">IO4</text>
<text x="79.3" y="107.5">IO5</text>
<text x="87.7" y="102.2">14</text>
<text x="87.7" y="105.7">15</text>
<text x="196.8" y="105.3">+5V</text>
<text x="338" y="105.7">16</text>
<text x="338" y="102.2">17</text>
<text x="343.5" y="107.5">D4</text>
<text x="343.5" y="104">D5</text>
<text x="354.1" y="104">D1</text>
<text x="354.1" y="107.5">D2</text>
<text x="360" y="102.2">12</text>
<text x="360" y="105.7">13</text>
<text x="395.9" y="107.4">GND</text>
<text x="412.2" y="105.7">12</text>
<text x="414.3" y="102.2">5</text>
<text x="418.7" y="103.6">2D</text>
<text x="418.7" y="107.1">3D</text>
<text x="429.7" y="103" transform="rotate(-90 429.7 103)">+5V</text>
<text x="430.2" y="103.6">1Q-N</text>
<text x="430.6" y="107.1">2Q-P</text>
<text x="441" y="102.2">3</text>
<text x="441" y="105.7">7</text>
<text x="44.9" y="111">GND</text>
<text x="60" y="109.3">19</text>
<text x="66.6" y="111">A10</text>
<text x="79.3" y="111">IO6</text>
<text x="87.7" y="109.3">16</text>
<text x="87.7" y="112.8">17</text>
<text x="338" y="109.3">15</text>
<text x="343.5" y="111">D3</text>
<text x="371.1" y="111">GND</text>
<text x="395.9" y="111">GND</text>
<text x="412.2" y="109.3">13</text>
<text x="418.7" y="110.7">4D</text>
<text x="430.2" y="110.7">2Q-N</text>
<text x="441" y="109.3">6</text>
<text x="441" y="112.8">10</text>
<text x="23.7" y="119.8">ST-EXEC-N</text>
<text x="60" y="118.1">18</text>
<text x="66.6" y="119.5">/CE</text>
<text x="79.3" y="114.5">IO7</text>
<text x="211.3" y="118.4" transform="rotate(-90 211.3 118.4)">16</text>
<text x="233.5" y="114.5">GND</text>
<text x="414.3" y="119.8">1</text>
<text x="414.3" y="116.3">9</text>
<text x="418.7" y="117.7">CLK</text>
<text x="430.2" y="117.7">3Q-N</text>
<text x="430.6" y="114.2">3Q-P</text>
<text x="441" y="116.3">11</text>
<text x="441" y="119.8">15</text>
<text x="60" y="121.6">20</text>
<text x="60" y="125.1">21</text>
<text x="66.6" y="123">/OE</text>
<text x="159.2" y="124.9">Ex-FETCHED-P</text>
<text x="193.8" y="123.4">7</text>
<text x="199" y="124.8">CP</text>
<text x="391.1" y="121.4">RST-N1</text>
<text x="418.7" y="121.2">CLR-N 4Q-P</text>
<text x="430.2" y="124.8">4Q-N</text>
<text x="441" y="123.4">14</text>
<text x="34.5" y="126.4">+5V</text>
<text x="66.6" y="126.5">/WE</text>
<text x="193.8" y="130.4">9</text>
<text x="198.3" y="131.8">E1-N</text>
<text x="212.7" y="127.7" transform="rotate(-90 212.7 127.7)">+5V</text>
<text x="175.4" y="132.1">GND</text>
<text x="175.4" y="135.6">GND</text>
<text x="191.8" y="133.9">10</text>
<text x="198.3" y="135.4">E2-N</text>
<text x="429.7" y="133.6" transform="rotate(-90 429.7 133.6)">GND</text>
<text x="83.6" y="139.2">GND</text>
<text x="176.2" y="142.5">DB0</text>
<text x="191.8" y="141">14</text>
<text x="198.3" y="142.4">D0</text>
<text x="210" y="142.4">Q0</text>
<text x="217" y="141">3</text>
<text x="413.6" y="142.7">GND</text>
<text x="428.3" y="138.1" transform="rotate(-90 428.3 138.1)">8</text>
<text x="66.2" y="149.4">+5V</text>
<text x="176.2" y="149.6">DB2</text>
<text x="176.2" y="146">DB1</text>
<text x="191.8" y="148.1">12</text>
<text x="191.8" y="144.5">13</text>
<text x="198.3" y="149.5">D2</text>
<text x="198.3" y="145.9">D1</text>
<text x="210" y="145.9">Q1</text>
<text x="210" y="149.5">Q2</text>
<text x="217" y="144.5">4</text>
<text x="217" y="148.1">5</text>
<text x="306.1" y="149.4">+5V</text>
<text x="399.5" y="149.8">GND</text>
<text x="176.2" y="153.1">DB3</text>
<text x="191.8" y="151.6">11</text>
<text x="198.3" y="153">D3</text>
<text x="210" y="153">Q3</text>
<text x="217" y="151.6">6</text>
<text x="103" y="158.6">GND</text>
<text x="193.8" y="158.6">1</text>
<text x="198.3" y="160.1">OE1-N</text>
<text x="80.8" y="162.5" transform="rotate(-90 80.8 162.5)">14</text>
<text x="193.8" y="162.2">2</text>
<text x="198.3" y="163.6">OE2-N</text>
<text x="399.6" y="163.5">+5V</text>
<text x="413.8" y="165.7">19</text>
<text x="419.3" y="167.5">OE-N</text>
<text x="431.9" y="163.9">DIR</text>
<text x="433.7" y="167.5">A1</text>
<text x="439.4" y="162.2">1</text>
<text x="439.4" y="165.7">2</text>
<text x="450.4" y="167.2">DB0</text>
<text x="450.9" y="163.5">+5V</text>
<text x="22.9" y="170.9">ST-DMA-N</text>
<text x="63.2" y="169.2">1</text>
<text x="63.2" y="172.8">4</text>
<text x="67.7" y="170.6">OE0-N</text>
<text x="82.2" y="171.8" transform="rotate(-90 82.2 171.8)">+5V</text>
<text x="171" y="170.8">RST-P1</text>
<text x="191.8" y="169.2">15</text>
<text x="198.3" y="170.6">MR-P</text>
<text x="212.7" y="172.4" transform="rotate(-90 212.7 172.4)">GND</text>
<text x="413.8" y="172.8">17</text>
<text x="413.8" y="169.2">18</text>
<text x="419.3" y="171">B1</text>
<text x="433.7" y="171">A2</text>
<text x="439.4" y="169.2">3</text>
<text x="439.4" y="172.8">4</text>
<text x="450.4" y="170.7">DB1</text>
<text x="61.2" y="176.3">10</text>
<text x="61.2" y="179.8">13</text>
<text x="67.7" y="174.2">OE1-N</text>
<text x="67.7" y="177.7">OE2-N</text>
<text x="83" y="179.5">Q0</text>
<text x="90" y="178">3</text>
<text x="211.3" y="176.9" transform="rotate(-90 211.3 176.9)">8</text>
<text x="328.7" y="177.8">P3</text>
<text x="413.8" y="179.8">15</text>
<text x="413.8" y="176.3">16</text>
<text x="419.3" y="178">B3</text>
<text x="419.3" y="174.5">B2</text>
<text x="433.7" y="174.5">A3</text>
<text x="433.7" y="178">A4</text>
<text x="439.4" y="176.3">5</text>
<text x="439.4" y="179.8">6</text>
<text x="450.4" y="177.8">DB3</text>
<text x="450.4" y="174.3">DB2</text>
<text x="67.7" y="181.2">OE3-N</text>
<text x="83" y="183">Q1</text>
<text x="90" y="181.6">6</text>
<text x="90" y="185.1">8</text>
<text x="196.6" y="181.5">GND</text>
<text x="413.8" y="183.3">14</text>
<text x="419.3" y="185.1">B5</text>
<text x="419.3" y="181.6">B4</text>
<text x="433.7" y="181.6">A5</text>
<text x="433.7" y="185.1">A6</text>
<text x="439.4" y="183.3">7</text>
<text x="450.4" y="184.9">DB5</text>
<text x="450.4" y="181.3">DB4</text>
<text x="44.9" y="188.6">GND</text>
<text x="63.2" y="186.9">2</text>
<text x="63.2" y="190.4">5</text>
<text x="67.7" y="188.3">D0</text>
<text x="67.7" y="191.8">D1</text>
<text x="83" y="186.5">Q2</text>
<text x="83" y="190">Q3</text>
<text x="90" y="188.6">11</text>
<text x="362.3" y="186.8">GND</text>
<text x="413.8" y="190.4">12</text>
<text x="413.8" y="186.9">13</text>
<text x="419.3" y="188.6">B6</text>
<text x="433.7" y="188.6">A7</text>
<text x="439.4" y="186.9">8</text>
<text x="439.4" y="190.4">9</text>
<text x="450.4" y="191.9">DB7</text>
<text x="450.4" y="188.4">DB6</text>
<text x="44.9" y="195.6">GND</text>
<text x="44.9" y="192.1">GND</text>
<text x="61.2" y="197.4">12</text>
<text x="63.2" y="193.9">9</text>
<text x="67.7" y="195.3">D2</text>
<text x="195" y="193.5">+5V</text>
<text x="321.3" y="197.4">2</text>
<text x="357.5" y="197.4">6</text>
<text x="413.8" y="193.9">11</text>
<text x="419.3" y="195.7">B8</text>
<text x="419.3" y="192.2">B7</text>
<text x="433.7" y="192.2">A8</text>
<text x="450.5" y="195.6">GND</text>
<text x="44.9" y="199.1">GND</text>
<text x="67.7" y="198.9">D3</text>
<text x="82.2" y="202.4" transform="rotate(-90 82.2 202.4)">GND</text>
<text x="231.8" y="202.7">GND</text>
<text x="261.7" y="199">P3</text>
<text x="325.2" y="199.2">Cx1/Rx1</text>
<text x="347.4" y="202.7">Q1-N</text>
<text x="347.8" y="199.2">Q1-P</text>
<text x="357.5" y="201">7</text>
<text x="80.8" y="206.9" transform="rotate(-90 80.8 206.9)">7</text>
<text x="209.5" y="206.6" transform="rotate(-90 209.5 206.6)">14</text>
<text x="321.3" y="204.5">3</text>
<text x="321.3" y="209.8">4</text>
<text x="325.2" y="206.3">RST1-N</text>
<text x="66.1" y="211.5">GND</text>
<text x="192" y="213.3">1</text>
<text x="196.5" y="214.7">OE0-N</text>
<text x="211" y="215.9" transform="rotate(-90 211 215.9)">+5V</text>
<text x="300.1" y="211.3">TPA-P1</text>
<text x="307.6" y="214.9">P3</text>
<text x="321.3" y="213.3">5</text>
<text x="325.2" y="211.6">A1</text>
<text x="325.2" y="215.1">B1</text>
<text x="409" y="215.1">2</text>
<text x="421.6" y="215.1">1</text>
<text x="190" y="220.4">10</text>
<text x="192" y="216.9">4</text>
<text x="196.5" y="218.3">OE1-N</text>
<text x="196.5" y="221.8">OE2-N</text>
<text x="261.7" y="221.9">P3</text>
<text x="272.7" y="216.7">GND</text>
<text x="319.3" y="220.4">14</text>
<text x="357.5" y="220.4">10</text>
<text x="395.8" y="216.7">P3</text>
<text x="411.7" y="216.5">P+5V</text>
<text x="432.5" y="216.8">+5V</text>
<text x="66.2" y="223.4">+5V</text>
<text x="190" y="223.9">13</text>
<text x="196.5" y="225.3">OE3-N</text>
<text x="211.7" y="223.6">Q0</text>
<text x="211.7" y="227.1">Q1</text>
<text x="218.7" y="222.1">3</text>
<text x="218.7" y="225.7">6</text>
<text x="319.3" y="227.4">13</text>
<text x="325.2" y="222.1">Cx2/Rx2</text>
<text x="347.7" y="225.7">Q2-N</text>
<text x="347.8" y="222.1">Q2-P</text>
<text x="357.5" y="223.9">9</text>
<text x="103" y="232.7">GND</text>
<text x="192" y="231">2</text>
<text x="196.5" y="232.4">D0</text>
<text x="211.7" y="230.6">Q2</text>
<text x="218.7" y="229.2">8</text>
<text x="218.7" y="232.7">11</text>
<text x="319.3" y="232.7">12</text>
<text x="325.2" y="229.2">RST2-N</text>
<text x="80.8" y="236.6" transform="rotate(-90 80.8 236.6)">14</text>
<text x="192" y="234.5">5</text>
<text x="192" y="238">9</text>
<text x="196.5" y="235.9">D1</text>
<text x="196.5" y="239.4">D2</text>
<text x="211.7" y="234.1">Q3</text>
<text x="307.6" y="237.8">P3</text>
<text x="319.3" y="236.3">11</text>
<text x="325.2" y="238">B2</text>
<text x="325.2" y="234.1">A2</text>
<text x="24.8" y="244.9">ST-INT-N</text>
<text x="63.2" y="243.3">1</text>
<text x="67.7" y="244.7">OE0-N</text>
<text x="82.2" y="245.9" transform="rotate(-90 82.2 245.9)">+5V</text>
<text x="190" y="241.5">12</text>
<text x="196.5" y="243">D3</text>
<text x="61.2" y="250.4">10</text>
<text x="63.2" y="246.8">4</text>
<text x="67.7" y="248.2">OE1-N</text>
<text x="67.7" y="251.8">OE2-N</text>
<text x="209.5" y="251" transform="rotate(-90 209.5 251)">7</text>
<text x="211" y="246.5" transform="rotate(-90 211 246.5)">GND</text>
<text x="61.2" y="253.9">13</text>
<text x="67.7" y="255.3">OE3-N</text>
<text x="83" y="253.5">Q0</text>
<text x="83" y="257.1">Q1</text>
<text x="90" y="252.1">3</text>
<text x="90" y="255.7">6</text>
<text x="194.8" y="255.6">GND</text>
<text x="45.1" y="262.3">+5V</text>
<text x="63.2" y="260.9">2</text>
<text x="67.7" y="262.4">D0</text>
<text x="83" y="260.6">Q2</text>
<text x="90" y="259.2">8</text>
<text x="90" y="262.7">11</text>
<text x="338.2" y="262.3" transform="rotate(-90 338.2 262.3)">GND</text>
<text x="341.7" y="262.3" transform="rotate(-90 341.7 262.3)">GND</text>
<text x="345.2" y="262.3" transform="rotate(-90 345.2 262.3)">GND</text>
<text x="44.9" y="266.2">GND</text>
<text x="44.9" y="269.7">GND</text>
<text x="63.2" y="264.5">5</text>
<text x="63.2" y="268">9</text>
<text x="67.7" y="265.9">D1</text>
<text x="67.7" y="269.4">D2</text>
<text x="83" y="264.1">Q3</text>
<text x="44.9" y="273.2">GND</text>
<text x="61.2" y="271.5">12</text>
<text x="67.7" y="272.9">D3</text>
<text x="80.8" y="281" transform="rotate(-90 80.8 281)">7</text>
<text x="82.2" y="276.5" transform="rotate(-90 82.2 276.5)">GND</text>
<text x="66.1" y="285.6">GND</text>
</g>
<g font-size="3.2" fill="#f00">
<text x="338" y="63.4">28</text>
<text x="343.5" y="65.2">VCC</text>
<text x="75.5" y="69.6" transform="rotate(-90 75.5 69.6)">24</text>
<text x="310.3" y="68.6">RP-WRITE-N</text>
<text x="76.9" y="78.2" transform="rotate(-90 76.9 78.2)">+5V</text>
<text x="314.5" y="86.2">OUT4CL-P</text>
<text x="25.3" y="123.3">OUT4CL-P</text>
<text x="389.7" y="167.4">OUT4CL-N</text>
<text x="413.8" y="162.2">20</text>
<text x="419.3" y="163.9">+5V</text>
<text x="273.3" y="181.5">OUT4CL-N</text>
<text x="340.1" y="189.5" transform="rotate(-90 340.1 189.5)">16</text>
<text x="341.8" y="198.1" transform="rotate(-90 341.8 198.1)">+5V</text>
</g>
<g font-size="3.2" fill="#c0f">
<text x="469.9" y="100.3">RP-MA16</text>
<text x="469.9" y="107.4">RP-MA17</text>
</g>
<g font-size="3.2">
<text x="351.2" y="111">GND</text>
<text x="360" y="109.3">14</text>
<text x="75.5" y="137.8" transform="rotate(-90 75.5 137.8)">12</text>
<text x="76.9" y="132.3" transform="rotate(-90 76.9 132.3)">GND</text>
<text x="430.6" y="195.7">GND</text>
<text x="439.4" y="193.9">10</text>
<text x="336.5" y="245.2" transform="rotate(-90 336.5 245.2)">1</text>
<text x="338.3" y="241.7" transform="rotate(-90 338.3 241.7)">GND</text>
<text x="340.1" y="245.2" transform="rotate(-90 340.1 245.2)">8</text>
<text x="341.8" y="241.7" transform="rotate(-90 341.8 241.7)">GND</text>
<text x="345.4" y="241.7" transform="rotate(-90 345.4 241.7)">GND</text>
<text x="343.6" y="247.2" transform="rotate(-90 343.6 247.2)">15</text>
</g>
</svg>
